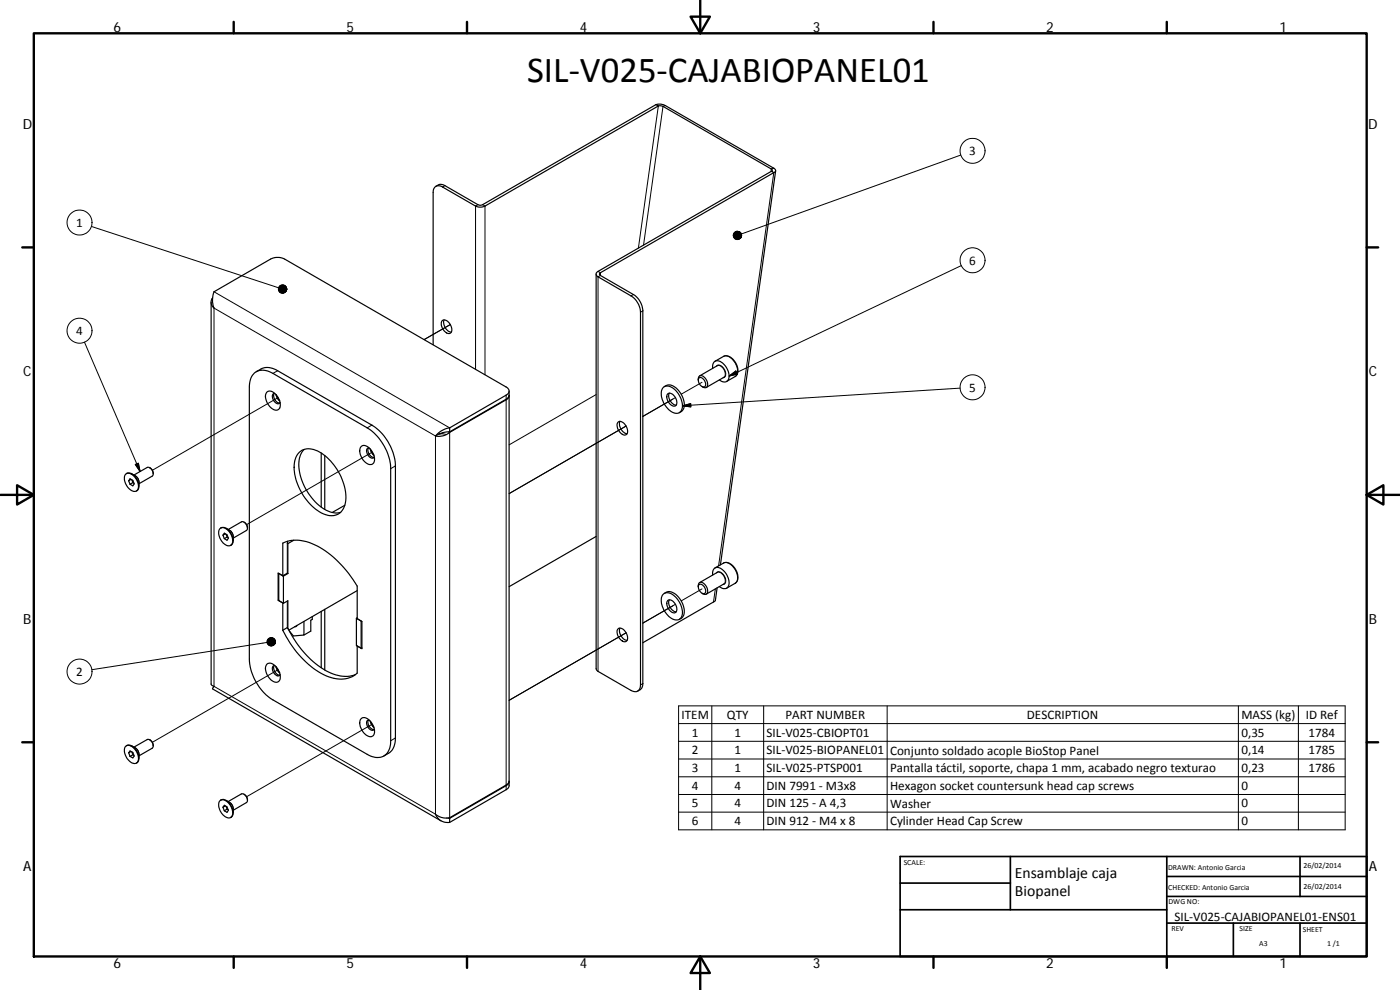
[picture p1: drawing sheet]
<svg xmlns="http://www.w3.org/2000/svg" width="420mm" height="297mm" viewBox="0 0 420 297" stroke-linecap="round" stroke-linejoin="round" font-family="sans-serif">
<g fill="none" stroke="#000" stroke-width=".3">
<path d="M197.6 31.8l-6 42.6M199.7 31.7l-.7 .2-5.9 41.6M133.5 55.7l-.7 .4M232.2 50.5l-.7 .2-.1 .8M232.2 51.8l-16.5 118M288.3 46.5l-65.8 23.7M27.4 67.9l56.2 18.5M143.4 61.4l-.7 .4v49M144.9 61.4l.7 .4v50.6M288.5 79.7l-69.7 33.1M63.6 89.7l.2 .2M64.2 87.5l70.7 40.9"/>
<path d="M64.2 92.4l66.5 38.4v113.5l-66.5-38.4zM135.1 97.4l-7.8 4.5M179.5 81.4l.7 .4v.9l-.7 .4v118.3M190.1 88.4l-.7 .4M192.9 93.3l-.7 .4M25.3 102.7l16.7 38.8M83.3 111.2l-1.4 .8M83.5 119.3l-37.8 21.8M151.8 119.9l.1 115.6M151.9 118.6v1.2M178.9 118.4l-26.1 15.1M202.7 119.3l-9.8 5.6 9-5.1"/>
<path d="M210.7 114.7l-6.3 3.6M215 109.9a1.3 1.3 0 0 1 2.1 .5 1.92 1.92 0 0 1 .1 2.9h-.2M215.3 109.7a2.32 2.32 0 0 1 2 3.5M217.1 106.9a3.1 3.1 0 0 1 3.6 2 3.1 3.1 0 0 1 0 4.1M218.8 112.8l2-1.5 .5 .9zM288.1 116.5l-83.3 5.3M40.6 139.4l.9-.4 .5 2.5zM111.6 127.6l-1.4 .8M111.8 135.6l-37.8 21.8M118.7 139.8l-1.4 .8M131.8 130.2l2.2 .2M134.9 129.7v115.7"/>
<path d="M187.9 127.8l-35.1 20.3M204.8 121.8l2.5-.7v1zM40.4 142.7h.2a2.2 2.2 0 0 1 1.1 2.2M40.6 142.8a2.31 2.31 0 0 1 1.1 1.9M68.7 159a2.21 2.21 0 0 1 1.3 2.2M68.9 159.1a2.28 2.28 0 0 1 1.1 1.9M86.3 163l-.1 9M210.7 176.7l-6.3 3.6M214.7 176.7l-.6 3.9M215 171.9a1.59 1.59 0 0 1 2.5 1.1 1.47 1.47 0 0 1-.5 2.3M215.3 171.7a2.31 2.31 0 0 1 2 3.5M217.1 169a2.75 2.75 0 0 1 3.3 1.6 3.6 3.6 0 0 1 .4 4.2l-.1 .2"/>
<path d="M80.1 192.7l-52.5 8.2M86.2 180.4v7.9l.3 .3M187.9 189.9l-35.1 20.2M202.7 181.3l-9.8 5.7 9-5.2M83.5 200.9l-37.8 21.8M111.8 217.3l-37.8 21.8M192.9 205.1l-.7 .4M203.7 211.8h200v37.2h-200zM203.7 217.1h200M213.6 211.8v37.2M229.2 211.8v37.2M266.2 211.8v37.2"/>
<path d="M371.7 211.8v37.2M389.7 211.8v37.2M40.4 224.3a2.12 2.12 0 0 1 1.3 2.2M40.6 224.4a2.39 2.39 0 0 1 1.1 1.9M118.7 221.4l-1.4 .9M151.9 235.7v1.2M203.7 222.4h200M203.7 227.7h200M203.7 233.1h200M203.7 238.4h200M68.7 240.6a2.28 2.28 0 0 1 1.3 2.3M68.9 240.7a2.28 2.28 0 0 1 1.1 1.9"/>
<path d="M134.7 245.4l.2 .1M203.7 243.7h200"/>
<circle cx="291.9" cy="45.3" r="3.8"/>
<circle cx="23.9" cy="66.8" r="3.8"/>
<circle cx="291.9" cy="78.1" r="3.8"/>
<circle cx="23.9" cy="99.2" r="3.7"/>
<circle cx="291.9" cy="116.2" r="3.8"/>
<circle cx="23.9" cy="201.5" r="3.7"/>
</g>
<g fill="none" stroke="#000" stroke-width=".36">
<path d="M196.9 31.4l-52.2 30.1-1.3-.1-9.9-5.7a2.13 2.13 0 0 0-2.7 .2M196.9 31.4l.2-.1a3.5 3.5 0 0 1 2.6 .4l32.5 18.8a.68 .68 0 0 1 .6 .6 .68 .68 0 0 1-.6 .7M196.9 31.4l.7 .4M197.6 31.8l-52 30a3.3 3.3 0 0 1-2.9 0l-9.9-5.7a1.72 1.72 0 0 0-2-.2 1.72 1.72 0 0 0-.8 1.8v45.7M197.6 31.8l1.4 .1 32.5 18.8 .3 .3-.3 .4 .7 .4M231.5 51.4l-52 30a.86 .86 0 0 0-.6 .8 .86 .86 0 0 0 .6 .9l9.9 5.7a6.3 6.3 0 0 1 2.8 4.9v111.8a1.74 1.74 0 0 1-.8 1.9 1.74 1.74 0 0 1-2-.2l-9.9-5.8-.6-.8v-118.4M232.2 51.8l-52.3 30.2 .3 .7 9.9 5.7a6.2 6.2 0 0 1 2.8 4.9v111.8a2.11 2.11 0 0 1-1.5 2.2M232.8 51.3l-16.6 118.2M63.4 90.7v114.6l.8 .6-.4 .8 68.6 39.6M63.8 89.4a2.13 2.13 0 0 0 .4 3 6.9 6.9 0 0 1 0-4.9l17-9.8a4.7 4.7 0 0 1 4.2 0l66.5 38.4a1.28 1.28 0 0 1 .9 1.2 1.28 1.28 0 0 1-.9 1.3l-17 9.8M132.6 96.3a1.8 1.8 0 0 1 2.6 1.3 1.54 1.54 0 0 1-.4 2.5 2.93 2.93 0 0 1-2.2-3.8zM133.3 96a3 3 0 0 0 2.1 3.7"/>
<path d="M76.4 111.9a4.7 4.7 0 0 1 5.5 .1l28.3 16.4a15.7 15.7 0 0 1 7.1 12.2v81.7a4.2 4.2 0 0 1-4 5l-1.5-.3-1.6-.7-28.3-16.3a15.6 15.6 0 0 1-7.1-12.2v-81.7a5.7 5.7 0 0 1 1.6-4.2zM76.9 111.5l1.4-.8a4.9 4.9 0 0 1 5 .5l28.3 16.4a15.5 15.5 0 0 1 7.1 12.2v81.6a5 5 0 0 1-2.1 4.6l-1.4 .8M80.2 117.6a2.52 2.52 0 0 1 3.2 1.6 2.8 2.8 0 0 1 0 3.8 3.4 3.4 0 0 1-3.5-3 2.22 2.22 0 0 1 .3-2.4zM82.3 118a2.17 2.17 0 0 0 1.7 2.9M82.5 118a1.12 1.12 0 0 0-.5 2 1.25 1.25 0 0 0 2.1 .8M82.9 118.4l.3 1 .7 .9M152.8 117.3v1.5l-.6 .8-17.3 10M152.8 118.7v115.9l-.6 .8-17.3 10a5.1 5.1 0 0 1-4.2-1.1 3.9 3.9 0 0 0 4.2 2.5v-1.3M152.8 118.6l-.2 .8-.7 .6-17 9.7-.3-.1M199.2 116.1a3.2 3.2 0 0 1 4 1.5 5.2 5.2 0 0 1 1.1 5.9 2.65 2.65 0 0 1-3.9-.9 5.8 5.8 0 0 1-1.6-6zM199.4 116a3.1 3.1 0 0 1 4.3 1.2 5.3 5.3 0 0 1 1.2 5.9l-1 .7M200.4 118.2a2 2 0 0 1 2.6 1.7 1.18 1.18 0 0 1 .1 1.3 1.18 1.18 0 0 1-1.1 .6 2.8 2.8 0 0 1-1.6-3.6z"/>
<path d="M200.9 118a2.81 2.81 0 0 0 2 3.6M209.6 114a.78 .78 0 0 1 .6-.8 .78 .78 0 0 1 .9 .6 1.47 1.47 0 0 1 .2 2.3 2.08 2.08 0 0 1-1.2-3.3 2.39 2.39 0 0 1 2 3.4l-.6 .1-.8-.3M213.9 110.5a1.69 1.69 0 0 1 .7-2.1 1.69 1.69 0 0 1 2.2 .5 4.6 4.6 0 0 1 1.6 5.3 1.75 1.75 0 0 1-2.5-.2M214.6 108.4l2.5-1.5a3.2 3.2 0 0 1 3.8 2.2l.5 1.5a2.27 2.27 0 0 1-.7 2.4l-2.6 1.4M215.3 109.7l-5.3 3.1M217.3 113.2l-5.3 3M89.9 135.6a5 5 0 0 1 6 0 16.5 16.5 0 0 1 7.8 15.1 4.4 4.4 0 0 1-6.7 3.5 16.5 16.5 0 0 1-8.6-15.3l.4-1.6zM91.3 134.9a8.2 8.2 0 0 0-1.1 8.1 16.5 16.5 0 0 0 8.9 10.6l1.6 .3 1.5-.2M96.4 135.9v16.3M97.5 136.7v16.1M108.5 133.9a2.52 2.52 0 0 1 3.2 1.6 2.74 2.74 0 0 1 0 3.8 3.5 3.5 0 0 1-3.7-3.3v-1.1zM110.6 134.4a2.18 2.18 0 0 0 1.6 2.9"/>
<path d="M110.8 134.4a.95 .95 0 0 0-.8 .6 .95 .95 0 0 0 .2 1 1.54 1.54 0 0 0 2 1.3l.1-.2M111.1 134.7l.4 1.1 .7 .8M133.1 129.8l-1.3 .4M134.9 129.6l-1.6 .1-2.6 1.1M134.9 129.7a5.1 5.1 0 0 1-4.2 1.1M134.9 128.4a6.7 6.7 0 0 0-4.2 2.4M134.9 128.4v1.2M185.5 126.6a2.22 2.22 0 0 1 2.7 2.1 1.13 1.13 0 0 1 .1 1.3 1.13 1.13 0 0 1-1.3 .5 2.87 2.87 0 0 1-1.5-3.9zM186.1 126.4a3 3 0 0 0 2.1 3.8M37.9 142.2a2.68 2.68 0 0 1 3.1 1.8 2.59 2.59 0 0 1-.1 3.3 3 3 0 0 1-3.3-2.4 2.49 2.49 0 0 1 .3-2.7zM37.9 142.1a2.38 2.38 0 0 1 3.1 1.5 2.74 2.74 0 0 1-.1 3.7M38.6 144.3l.4 1"/>
<path d="M38.6 144.3l.4-.6 .9 .4 .4 1.1-.4 .6-.9-.5M39.3 143.8l-.7 .5M39.5 144l.4 .8M39.6 142.2l1 .6M40.2 145l-.3-.2-.9 .5M40.2 142.5l4-2.2a1.74 1.74 0 0 1 1.5 2.6l-4 2.2M41.7 144.7v1.2M44.9 140.3l.8 .8 .3 1.1M66 158.7a1.76 1.76 0 0 1 2.6 .6 3.1 3.1 0 0 1 .6 4.3 2.97 2.97 0 0 1-3.3-2.4 2.68 2.68 0 0 1 .1-2.5zM66.2 158.4a2.36 2.36 0 0 1 3 1.5 2.63 2.63 0 0 1 0 3.7M67.9 158.5l1 .6M68.5 158.9l3.9-2.3a1.71 1.71 0 0 1 1.5 2.6l-3.9 2.3"/>
<path d="M73.2 156.7l.3 .2a1.81 1.81 0 0 1 .8 1.6M103.5 151.6l-3.8 2.2M66.9 160.6l.4 1M66.9 160.6l.4-.6 .8 .5 .4 1-.4 .6-.8-.5M67.6 160.2l-.7 .4M67.8 160.3l.4 .8M68.5 161.3l-.3-.2-.9 .5M70 161v1.2M84.9 172.8v-9.8a11.3 11.3 0 0 1 10.3 .8 32.7 32.7 0 0 1 12 12.1v9.7l1.4 .9v8.1l-1.6-.9v-8.2M84.9 172.8l-1.4-.8v8.1M85.1 172.9l-1.4-.9v8.2l1.4 .8 1.3-.7v8.4M85.1 172.9v8.1"/>
<path d="M86.2 163l.2 .1v9M86.3 162.4v.6M86.4 172.1l-1.3 .8M86.4 172.1l-.2-.1-1.3 .8M88.2 162.1l-1.8 1M107.2 177.2l-20.5 11.9M178.9 161l-26.1 15M199.2 178.2a3.1 3.1 0 0 1 4 1.5 5.3 5.3 0 0 1 1.1 5.8 2.69 2.69 0 0 1-3.9-.9 5.8 5.8 0 0 1-1.6-6zM199.4 178.1a3 3 0 0 1 4.3 1.1 5.3 5.3 0 0 1 1.2 5.9l-1 .7M200.9 180a2.76 2.76 0 0 0 2 3.6M209.6 176.1a.78 .78 0 0 1 .6-.9 .78 .78 0 0 1 .9 .6 1.47 1.47 0 0 1 .2 2.3 2.08 2.08 0 0 1-1.2-3.3 2.41 2.41 0 0 1 2 3.4l-.6 .2-.8-.4M213.9 172.5a1.69 1.69 0 0 1 .7-2.1 1.69 1.69 0 0 1 2.2 .5 4.5 4.5 0 0 1 1.6 5.3 1.79 1.79 0 0 1-2.5-.2"/>
<path d="M214.6 170.4l2.5-1.4a3.2 3.2 0 0 1 3.8 2.2l.5 1.5a2.33 2.33 0 0 1-.7 2.3l-2.6 1.5M215.2 176.4l-.6 3.9-21.7 12.5M215.3 171.7l-5.3 3.1M217.3 175.2l-5.3 3.1M80.2 199.2a2.52 2.52 0 0 1 3.2 1.6 2.8 2.8 0 0 1 0 3.8 3.3 3.3 0 0 1-3.5-2.9 2.27 2.27 0 0 1 .3-2.5zM82.3 199.7a2.18 2.18 0 0 0 1.7 2.9M82.5 199.7a1.08 1.08 0 0 0-.8 .8 1.08 1.08 0 0 0 .3 1.1 1.23 1.23 0 0 0 .8 1 1.23 1.23 0 0 0 1.3-.2M83.7 180l-.2 .1 1.4 .8v8.2M84.9 189.1a27.8 27.8 0 0 0 13.9 14 8.2 8.2 0 0 0 8.4-1.1v-8.2M86.2 188.3l-1.3 .8M86.5 188.6a27.6 27.6 0 0 0 13.5 13.6 9.1 9.1 0 0 0 6.7 .2M89.1 187.7l-.7 .3"/>
<path d="M91.2 186.5v4l-3.2 .3-1.2-1.5M93.7 185v.8l-.4 .3v3.3l-2.1 1.1M96.4 183.5v16.9M97.5 182.8v18.2M107 185.5l1.4 .8v8.2l.2-.1M107.2 185.4l-.2 .1M185.5 188.6a2.11 2.11 0 0 1 2.7 1.8 1.31 1.31 0 0 1-.9 2.2 2.86 2.86 0 0 1-1.8-4zM186.1 188.5a2.95 2.95 0 0 0 2.1 3.7M200.4 180.1a2.26 2.26 0 0 1 2.7 2.4 1.03 1.03 0 0 1-.5 1.3 1.03 1.03 0 0 1-1.3-.4 2.62 2.62 0 0 1-.9-3.3zM64.1 205.9l-.1 .3M82.9 200.1l.3 1 .7 .8M108.3 215.7a1.72 1.72 0 0 1 2.6 .5 3.7 3.7 0 0 1 1 4.6 2.69 2.69 0 0 1-3.4-2 3.1 3.1 0 0 1-.2-3.1z"/>
<path d="M110.6 216a2.13 2.13 0 0 0 1.6 2.9M110.8 216a.92 .92 0 0 0-.9 .6 .92 .92 0 0 0 .3 1 1.54 1.54 0 0 0 2 1.3l.1-.2M111.1 216.4l1.1 1.8M37.7 224a2.24 2.24 0 0 1 3.1 1.3 2.75 2.75 0 0 1 .1 3.7 3.4 3.4 0 0 1-3.5-3.2l-.1-1.1zM37.9 223.8a2.38 2.38 0 0 1 3.1 1.4 2.68 2.68 0 0 1-.1 3.7M38.6 225.9l.4 1M38.6 225.9l.4-.6 .9 .5 .4 1-.4 .6-.9-.5M39.3 225.5l-.7 .4M39.5 225.6l.4 .9M39.6 223.8l1 .6M40.2 226.6l-.3-.1-.9 .4M40.2 224.2l4-2.3a1.74 1.74 0 0 1 1.5 2.6l-4 2.3"/>
<path d="M41.7 226.3v1.2M44.9 222l.8 .7 .3 1.1M73.2 238.3l.3 .2a1.79 1.79 0 0 1 .8 1.6M152.8 234.5v1.5l-.6 .8-17.3 10M152.8 234.4l-.2 .7-.7 .6-17 9.8M66 240.3a2.21 2.21 0 0 1 3.1 1.3 2.78 2.78 0 0 1 .1 3.7 3.3 3.3 0 0 1-3.4-2.8l-.2-1.4zM66.2 240.1a2.36 2.36 0 0 1 3 1.5 2.6 2.6 0 0 1 0 3.7M66.9 242.2l.4 1.1M66.9 242.2l.4-.6 .8 .5 .4 1-.4 .6-.8-.4M67.6 241.8l-.7 .4M67.8 241.9l.4 .9M67.9 240.2l1 .5"/>
<path d="M68.5 243l-.3-.2-.9 .5M68.5 240.5l3.9-2.3a1.74 1.74 0 0 1 1.5 2.6l-3.9 2.3M70 242.6v1.2M134.4 245.4l.5 .1"/>
</g>
<g fill="none" stroke="#000" stroke-width=".71">
<path d="M10.1 10h400.1v277h-400.1zM70.1 6.6v3.4M140.2 6.6v3.4M207.3 5h5.8l-2.9 5zM210.2 0v10M280.2 6.6v3.4M350.2 6.6v3.4M6.7 74.2h3.4M410.2 74.2h3.4M.2 148.5h9.9M5.1 145.6l5 2.9-5 2.9zM410.2 148.5l5-2.9v5.8z"/>
<path d="M410.2 148.5h9.9M6.7 222.7h3.4M410.2 222.7h3.4M70.1 287v3.4M140.2 287v3.4M210.2 287l2.9 5h-5.8zM210.2 287v10M280.2 287v3.4M350.2 287v3.4"/>
</g>
<path d="M270.1 257h140.1v30h-140.1zM303.2 257v16M350.2 257v30M390.2 257v12M270.1 265h33.1M270.1 273h80.1M350.2 277h60M350.2 269h60M350.2 263h60M370.2 277v10M390.2 277v10" fill="none" stroke="#000" stroke-width=".51"/>
<g fill="#000" stroke="#000" stroke-width=".3">
<path d="M222.5 70.1l.1 .5zM222.3 69.9l.3 .7zM222.1 69.7l.5 .9zM221.9 69.5l.7 1.1zM221.6 69.4l.3 .1 .7 1.1zM221.4 69.4l1.2 1.2zM221.1 69.4h.3l1.2 1.2zM220.8 69.5l.3-.1 1.5 1.2zM220.6 69.6l.2-.1 1.8 1.1zM220.4 69.8l.2-.2 2 1zM220.4 69.8l2.2 .8-2.4-.6zM220.2 70l2.4 .6-2.5-.4z"/>
<path d="M220.1 70.2l2.5 .4-2.5-.1zM220.1 70.5l2.5 .1-2.5 .2zM220.1 70.8l2.5-.2-2.5 .4zM220.1 71l2.5-.4-2.4 .7zM220.2 71.3l2.4-.7-2.2 .9zM220.4 71.5l2.2-.9-2 1.1zM220.6 71.7l2-1.1-1.8 1.2zM220.8 71.8l1.8-1.2-1.5 1.3zM221.1 71.9l1.5-1.3-1.2 1.3zM222.6 70.6l-1.2 1.3zM222.6 70.6l-1 1.2zM222.6 70.6l-.7 1.1z"/>
<path d="M222.6 70.6l-.5 1zM222.6 70.6l-.3 .8zM222.6 70.6l-.1 .6zM222.6 70.6l-.1 .3zM85.9 86.2l.1 .5zM85.8 86l.2 .7zM85.6 85.8l.4 .9zM85.4 85.6l.6 1.1zM85.1 85.5l.9 1.2zM84.9 85.5h.2l.9 1.2zM84.6 85.5h.3l1.1 1.2zM84.3 85.6l.3-.1 1.4 1.2z"/>
<path d="M84.1 85.7l.2-.1 1.7 1.1zM83.9 85.9l.2-.2 1.9 1zM83.9 85.9l2.1 .8-2.3-.6zM83.7 86.1l2.3 .6-2.4-.4zM83.6 86.3l2.4 .4-2.4-.1zM83.6 86.6l2.4 .1-2.4 .2zM83.6 86.9l2.4-.2-2.4 .4zM83.6 87.1l2.4-.4-2.3 .7zM83.7 87.4l2.3-.7-2.1 .9zM83.9 87.6l2.1-.9-1.9 1.1zM84.1 87.8l1.9-1.1-1.7 1.2zM84.3 87.9l1.7-1.2-1.4 1.2z"/>
<path d="M84.6 87.9l1.4-1.2-1.1 1.3zM86 86.7l-1.1 1.3zM86 86.7l-.9 1.2zM86 86.7l-.6 1.1zM86 86.7l-.4 1zM86 86.7l-.2 .8zM86 86.7l-.1 .6zM86 86.7v.3zM218.8 112.8l2-1.5 .5 .9zM40.6 139.4l.9-.4 .5 2.5zM204.8 121.8l2.5-.7v1zM82.5 192l.1 .6z"/>
<path d="M82.4 191.8l.2 .8zM82.2 191.6l.4 1zM82 191.5l.6 1.1zM81.7 191.3l.9 1.3zM81.5 191.3h.2l.9 1.3zM81.2 191.3h.3l1.1 1.3zM80.9 191.4l.3-.1 1.4 1.3zM80.7 191.5l.2-.1 1.7 1.2zM80.5 191.7l.2-.2 1.9 1.1zM80.5 191.7l2.1 .9-2.3-.7zM80.3 191.9l2.3 .7-2.4-.4zM80.2 192.2l2.4 .4-2.5-.2z"/>
<path d="M80.1 192.4l2.5 .2-2.5 .1zM80.1 192.7l2.5-.1-2.4 .4zM80.2 193l2.4-.4-2.3 .6zM80.3 193.2l2.3-.6-2.1 .8zM80.5 193.4l2.1-.8-1.9 1zM80.7 193.6l1.9-1-1.7 1.1zM80.9 193.7l1.7-1.1-1.4 1.2zM81.2 193.8l1.4-1.2-1.1 1.2zM82.6 192.6l-1.1 1.2zM82.6 192.6l-.9 1.2zM82.6 192.6l-.6 1.1zM82.6 192.6l-.4 .9z"/>
<path d="M82.6 192.6l-.2 .7zM82.6 192.6l-.1 .5zM82.6 192.6v.2z"/>
</g>
<text font-size="11" x="158.2" y="24.5">SIL‐V025‐CAJABIOPANEL01</text>
<g font-size="4.7">
<text x="304.6" y="263.5">Ensamblaje caja</text>
<text x="304.6" y="268.9">Biopanel</text>
</g>
<g font-size="4.2">
<text x="34" y="9.6">6</text>
<text x="104" y="9.6">5</text>
<text x="174" y="9.6">4</text>
<text x="244" y="9.6">3</text>
<text x="314" y="9.6">2</text>
<text x="384" y="9.6">1</text>
<text x="6.8" y="38.7">D</text>
<text x="410.6" y="38.7">D</text>
<text x="7" y="112.9">C</text>
<text x="410.8" y="112.9">C</text>
<text x="7" y="187.1">B</text>
<text x="410.8" y="187.1">B</text>
<text x="7" y="261.3">A</text>
<text x="410.8" y="261.3">A</text>
<text x="34" y="290.4">6</text>
<text x="104" y="290.4">5</text>
<text x="174" y="290.4">4</text>
<text x="244" y="290.4">3</text>
<text x="314" y="290.4">2</text>
<text x="384" y="290.4">1</text>
</g>
<g font-size="3.9">
<text x="290.8" y="46.5">3</text>
<text x="22.9" y="68.1">1</text>
<text x="290.8" y="79.4">6</text>
<text x="22.9" y="100.5">4</text>
<text x="290.8" y="117.5">5</text>
<text x="22.9" y="202.8">2</text>
<text x="204.5" y="215.7">ITEM</text>
<text x="218.2" y="215.7">QTY</text>
<text x="235.7" y="215.7">PART NUMBER</text>
<text x="308.2" y="215.7">DESCRIPTION</text>
<text x="372.5" y="215.8">MASS (kg)</text>
<text x="391.9" y="215.8">ID Ref</text>
<text x="207.7" y="221">1</text>
<text x="220.4" y="221">1</text>
<text x="230" y="221">SIL‐V025‐CBIOPT01</text>
<text x="372.5" y="221">0,35</text>
<text x="392.7" y="221">1784</text>
<text x="207.7" y="226.3">2</text>
<text x="220.4" y="226.3">1</text>
<text x="230" y="226.3">SIL‐V025‐BIOPANEL01</text>
<text x="267.1" y="226.4">Conjunto soldado acople BioStop Panel</text>
<text x="372.5" y="226.3">0,14</text>
<text x="392.7" y="226.3">1785</text>
<text x="207.7" y="231.6">3</text>
<text x="220.4" y="231.6">1</text>
<text x="230" y="231.6">SIL‐V025‐PTSP001</text>
<text x="267.1" y="231.7">Pantalla táctil, soporte, chapa 1 mm, acabado negro texturao</text>
<text x="372.5" y="231.6">0,23</text>
<text x="392.7" y="231.6">1786</text>
<text x="207.7" y="236.9">4</text>
<text x="220.4" y="236.9">4</text>
<text x="230" y="236.9">DIN 7991 ‐ M3x8</text>
<text x="267.1" y="237">Hexagon socket countersunk head cap screws</text>
<text x="372.5" y="236.9">0</text>
<text x="207.7" y="242.3">5</text>
<text x="220.4" y="242.3">4</text>
<text x="230" y="242.3">DIN 125 ‐ A 4,3</text>
<text x="267.1" y="242.4">Washer</text>
<text x="372.5" y="242.3">0</text>
<text x="207.7" y="247.6">6</text>
<text x="220.4" y="247.6">4</text>
<text x="230" y="247.6">DIN 912 ‐ M4 x 8</text>
<text x="267.1" y="247.7">Cylinder Head Cap Screw</text>
<text x="372.5" y="247.6">0</text>
<text x="352.5" y="276.2">SIL‐V025‐CAJABIOPANEL01‐ENS01</text>
</g>
<g font-size="2.4">
<text x="271.2" y="259.7">SCALE:</text>
<text x="350.6" y="260.9">DRAWN: Antonio Garcia</text>
<text x="391.2" y="260.6">26/02/2014</text>
<text x="350.6" y="267">CHECKED: Antonio Garcia</text>
<text x="391.2" y="266.6">26/02/2014</text>
<text x="350.7" y="271.4">DWG NO:</text>
<text x="351.6" y="279.3">REV</text>
<text x="372" y="279.4">SIZE</text>
<text x="391" y="279.6">SHEET</text>
<text x="377.9" y="283.8">A3</text>
<text x="398.3" y="283.8">1 /1</text>
</g>
</svg>
